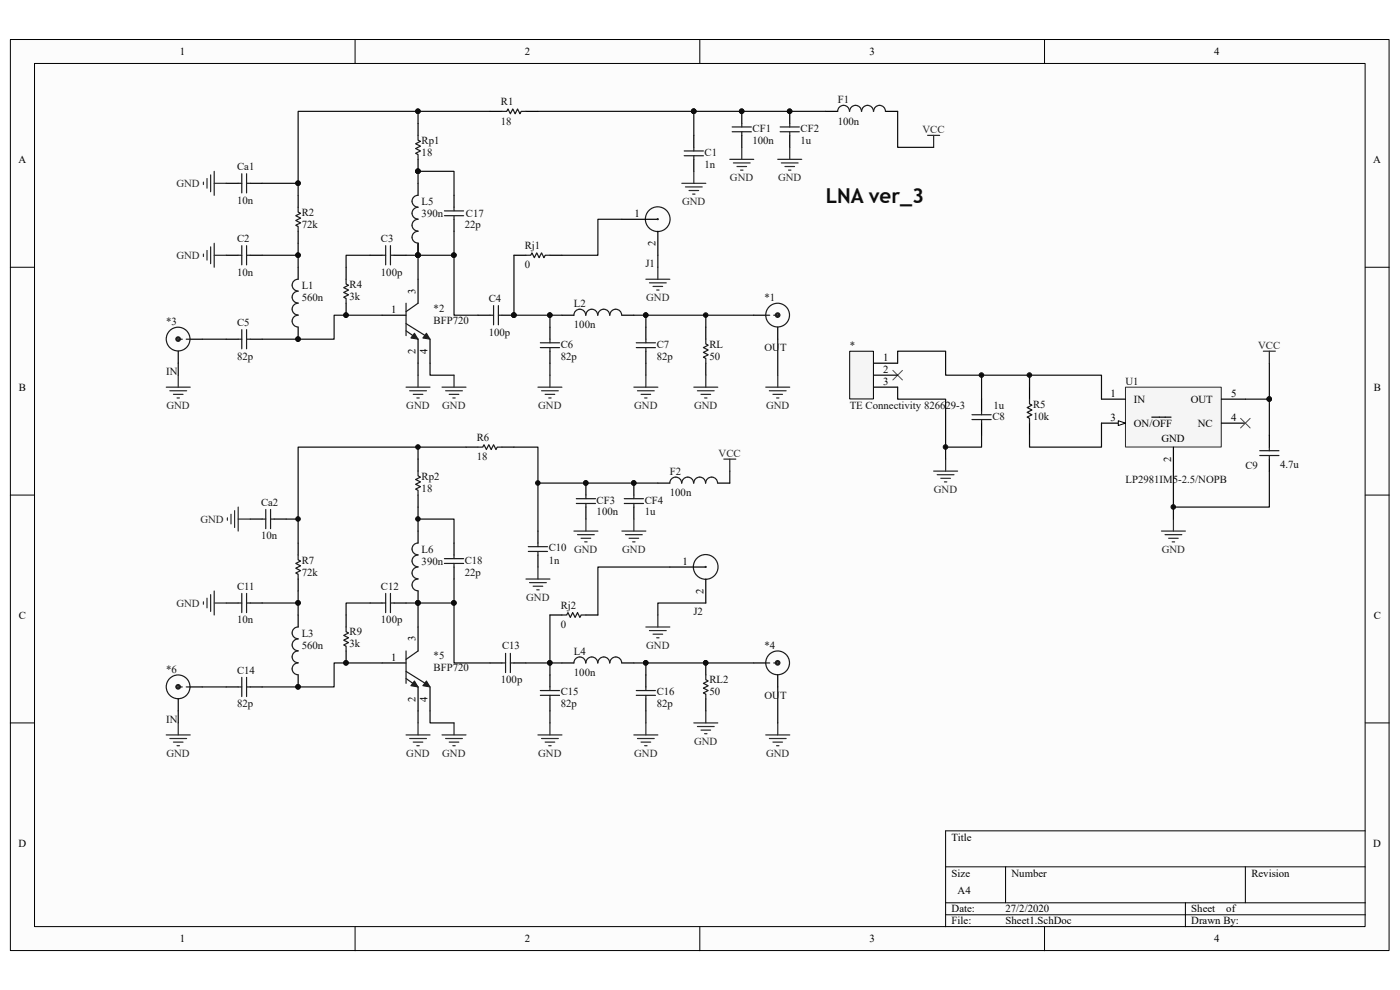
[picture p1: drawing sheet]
<svg xmlns="http://www.w3.org/2000/svg" width="297mm" height="210mm" viewBox="0 0 297 210" stroke-linecap="round" stroke-linejoin="round" font-family="sans-serif">
<path d="M2.2 8.4h292.5v193.2h-292.5z" fill="#fcfcfc"/>
<path d="M2.2 8.4h292.5v193.2h-292.5z" fill="none" stroke="#000" stroke-width=".21"/>
<path d="M7.4 13.5h282.2v183.1h-282.2z" fill="#fcfcfc"/>
<g fill="none" stroke="#000" stroke-width=".21">
<path d="M7.3 13.5h282.3v183.1h-282.3zM75.3 8.4v5.1M148.5 8.4v5.1M221.6 8.4v5.1M2.2 56.7h5.1M289.6 56.7h5.1M2.2 105h5.1M289.6 105h5.1M2.2 153.3h5.1M289.6 153.3h5.1M289.6 176.2h-89v20.4M75.3 196.6v5.1"/>
<path d="M148.5 196.6v5.1M200.6 183.9h89M200.6 191.5h89M200.6 194h89M213.3 183.9v7.6M221.6 196.6v5.1M251.5 191.5v5.1M264.2 183.9v7.6"/>
</g>
<g fill="none" stroke="#000" stroke-width=".25">
<path d="M147.2 28.7v2.6M147.2 33.8v2.5M48 54.1h2.5M53.1 54.1h2.5M63.2 41.4v2.6M63.2 49.1v2.5M63.2 56.7v2.5M73.4 56.7v2.5M78.5 54.1h2.6M83.6 54.1h2.5M88.7 59.2v5.1M48 72h2.5"/>
<path d="M53.1 72h2.5M63.2 69.4v2.6M73.4 64.3v2.6M81.1 66.9h5M88.7 72v5M91.2 72v5M101.4 66.9h2.5M106.5 66.9h2.5M116.7 69.4v2.6M116.7 74.5v2.5M119.2 66.9h2.6M131.9 66.9h2.6"/>
</g>
<g fill="none" stroke="#1c1c1c" stroke-width=".25">
<path d="M145.2 32h4M145.2 33h4M147.2 31.3v.7M147.2 33v.8M50.5 54.1h.8M51.3 52.1v4.1M52.3 52.1v4.1M52.3 54.1h.8M63.2 44v1l.6 .2-1.1 .6 1.1 .5-1.1 .5 1.1 .5-1.1 .5 .5 .2v1.1M63.2 59.2a1.25 1.25 0 0 0-1.2 1.3 1.25 1.25 0 0 0 1.2 1.2M73.4 59.2v1.1l.5 .2-1 .5 1 .5-1 .5 1 .5-1 .6 .5 .2v1M81.1 54.1h.7"/>
<path d="M81.8 52.1v4.1M82.8 54.1h.8M82.8 52.1v4.1M50.5 72h.8M51.3 69.9v4.1M52.3 69.9v4.1M52.3 72h.8M63.2 66.9a1.25 1.25 0 0 0-1.2 1.2 1.25 1.25 0 0 0 1.2 1.3M63.2 64.3a1.25 1.25 0 0 0-1.2 1.3 1.25 1.25 0 0 0 1.2 1.2M63.2 61.8a1.25 1.25 0 0 0-1.2 1.2 1.25 1.25 0 0 0 1.2 1.3M86.1 68.6l4.1 2.6M86.1 70.2l2.6 1.8"/>
<path d="M86.1 64.3v6.9M88.7 64.3l-2.6 1.8M103.9 66.9h.8M104.7 64.8v4.1M105.7 64.8v4.1M105.7 66.9h.8M114.6 72.7h4.1M114.6 73.7h4.1M116.7 72v.7M116.7 73.7v.8M124.2 66.9a1.25 1.25 0 0 0-1.2-1.3 1.25 1.25 0 0 0-1.2 1.3M126.8 66.9a1.25 1.25 0 0 0-1.3-1.3 1.25 1.25 0 0 0-1.2 1.3"/>
<path d="M129.3 66.9a1.25 1.25 0 0 0-1.2-1.3 1.25 1.25 0 0 0-1.3 1.3M131.9 66.9a1.25 1.25 0 0 0-1.3-1.3 1.25 1.25 0 0 0-1.2 1.3"/>
</g>
<g fill="#1c1c1c" stroke="#1c1c1c" stroke-width=".21">
<path d="M90.5 70.7l.7 1.3-1.5-.3z"/>
<path d="M87.9 70.7l.8 1.3-1.5-.3z"/>
</g>
<g fill="#0e0e0e" stroke="#0e0e0e" stroke-width=".21">
<circle cx="73.4" cy="66.8" r=".48"/>
<circle cx="109" cy="66.8" r=".48"/>
<circle cx="63.2" cy="71.9" r=".48"/>
</g>
<g fill="none" stroke="#262626" stroke-width=".25">
<path d="M144.6 38.9h5.1M145.4 39.7h3.6M147.2 36.3v2.6M43.2 53.9v.5M43.9 53.1v2.1M44.7 52.4v3.5M45.4 51.6v5.1M45.4 54.1h2.6M146.2 40.4h2M146.9 41.2h.5M88.7 79.6v2.5M96.3 79.6v2.5"/>
<path d="M86.1 82.1h5.1M86.9 82.9h3.6M87.7 83.7h2M88.4 84.4h.5M93.8 82.1h5.1M94.5 82.9h3.6M95.3 83.7h2M96.1 84.4h.5M198.1 99.9h5M200.6 97.4v2.5M198.8 100.7h3.6M199.6 101.5h2"/>
<path d="M200.4 102.2h.5"/>
</g>
<path d="M88.7 77v2.6M91.2 77v2.6h5.1" fill="none" stroke="#0e0e0e" stroke-width=".25"/>
<path d="M238.8 82.2h20.3v12.6h-20.3z" fill="#f5f5f5"/>
<path d="M238.8 82.1h20.3v12.7h-20.3z" fill="none" stroke="#262626" stroke-width=".21"/>
<path d="M233.7 84.7h5.1M233.7 89.8h5.1M248.9 94.8v5.1M259.1 84.7h5.1M259.1 89.8h5.1" fill="none" stroke="#000" stroke-width=".25"/>
<path d="M237.2 89.2l1.6 .6-1.6 .5z" fill="#fcfcfc" stroke="#000" stroke-width=".21"/>
<g fill="none" stroke="#000" stroke-width=".25">
<path d="M48 38.9h2.5M53.1 38.9h2.5M88.7 26.2v2.5M88.7 33.8v2.5M88.7 38.9v2.5M103.9 23.6h2.6M111.6 23.6h2.5M157.4 23.6v2.6M157.4 28.7v2.6M167.5 23.6v2.6M167.5 28.7v2.6M175.2 23.6h2.5"/>
<path d="M187.9 23.6h2.5M88.7 51.6v2.5M96.3 41.4v2.6M96.3 46.5v2.6M109 54.1h2.6M116.7 54.1h2.5M131.9 46.5h7.7M139.6 49.1v5M37.8 74.5v2.5M40.4 72h2.5M137 69.4v2.6M137 74.5v2.5"/>
<path d="M149.7 69.4v2.6M149.7 77v2.6M159.9 66.9h2.5M165 69.4v2.6M185.3 77h5.1M185.3 79.6h5.1M88.7 97.4v2.5M98.9 94.8h2.5M106.5 94.8h2.5M185.3 82.1h5.1M208.2 84.7v2.5M208.2 89.8v2.5"/>
<path d="M218.4 82.1v2.6M218.4 89.8v2.5M244.4 88.5h4M269.3 92.3v2.5M269.3 97.4v2.5M53.1 110.1h2.5M58.2 110.1h2.5M63.2 115.2v2.5M88.7 105v2.6M88.7 112.7v2.5M96.3 115.2v2.5M114.1 112.7v2.5"/>
<path d="M114.1 117.7v2.6M124.3 102.5v2.5M124.3 107.6v2.5M134.5 102.5v2.5M134.5 107.6v2.5M139.6 102.5h2.5M152.3 102.5h2.5M48 127.9h2.5M53.1 127.9h2.5M63.2 122.8v2.6M63.2 130.5v2.5M73.4 130.5v2.5"/>
<path d="M73.4 138.1v2.5M78.5 127.9h2.6M83.6 127.9h2.5M88.7 125.4v2.5M88.7 133v5.1M96.3 120.3v2.5M116.7 130.5h2.5M124.3 130.5h2.5M142.1 120.3h7.6M149.7 122.8v5.1M37.8 148.3v2.5M40.4 145.7h2.5"/>
<path d="M48 145.7h2.5M53.1 145.7h2.5M63.2 143.2v2.5M81.1 140.6h5M88.7 145.7v5.1M91.2 145.7v5.1M103.9 140.6h2.6M109 140.6h2.6M116.7 143.2v2.5M116.7 148.3v2.5M119.2 140.6h2.6M131.9 140.6h2.6"/>
<path d="M137 143.2v2.5M137 148.3v2.5M149.7 140.6v2.6M149.7 148.3v2.5M159.9 140.6h2.5M165 143.2v2.5"/>
</g>
<g fill="none" stroke="#1c1c1c" stroke-width=".25">
<path d="M50.5 38.9h.8M51.3 36.9v4M52.3 36.9v4M52.3 38.9h.8M88.7 28.7v1l.5 .3-1 .5 1 .5-1 .5 1 .5-1 .5 .5 .3v1M106.5 23.6h1l.3-.5 .5 1 .5-1 .5 1 .5-1 .5 1 .3-.5h1M155.3 26.9h4.1M155.3 27.9h4.1M157.4 26.2v.7M157.4 27.9v.8M165.5 26.9h4.1M165.5 27.9h4.1"/>
<path d="M167.5 26.2v.7M167.5 27.9v.8M180.2 23.6a1.25 1.25 0 0 0-1.2-1.2 1.25 1.25 0 0 0-1.3 1.2M182.7 23.6a1.25 1.25 0 0 0-1.2-1.2 1.25 1.25 0 0 0-1.2 1.2M185.3 23.6a1.25 1.25 0 0 0-1.3-1.2 1.25 1.25 0 0 0-1.2 1.2M187.8 23.6a1.25 1.25 0 0 0-1.2-1.2 1.25 1.25 0 0 0-1.3 1.2M88.7 49.1a1.25 1.25 0 0 0-1.3 1.2 1.25 1.25 0 0 0 1.3 1.3M88.7 46.5a1.25 1.25 0 0 0-1.3 1.3 1.25 1.25 0 0 0 1.3 1.2M88.7 44a1.25 1.25 0 0 0-1.3 1.2 1.25 1.25 0 0 0 1.3 1.3M88.7 41.4a1.25 1.25 0 0 0-1.3 1.3 1.25 1.25 0 0 0 1.3 1.2M94.3 44.7h4.1M94.3 45.8h4.1"/>
<path d="M96.3 44v.7M96.3 45.8v.7M111.6 54.1h1l.3-.5 .5 1.1 .5-1.1 .5 1.1 .5-1.1 .5 1.1 .2-.6h1.1M135 72.7h4M135 73.7h4M137 72v.7M137 73.7v.8M149.7 72v1l.5 .2-1 .5 1 .5-1 .5 1 .6-1 .5 .5 .2v1M88.7 99.9v1l.5 .3-1 .5 1 .5-1 .5 1 .5-1 .5 .5 .3v1M101.4 94.8h1l.3-.5 .5 1.1 .5-1.1 .5 1.1 .5-1.1 .5 1.1 .3-.6h1M206.2 88h4.1M206.2 89h4.1"/>
<path d="M208.2 87.2v.8M208.2 89v.8M218.4 84.7v1l.5 .2-1 .6 1 .5-1 .5 1 .5-1 .5 .5 .2v1.1M267.2 95.6h4.1M267.2 96.6h4.1M269.3 94.8v.8M269.3 96.6v.8M55.6 110.1h.8M56.4 108.1v4M57.4 108.1v4M57.4 110.1h.8M63.2 117.7v1.1l.6 .2-1.1 .5 1.1 .5-1.1 .5 1.1 .5-1.1 .6 .5 .2v1"/>
<path d="M88.7 117.7a1.25 1.25 0 0 0-1.3 1.3 1.25 1.25 0 0 0 1.3 1.2M88.7 115.2a1.25 1.25 0 0 0-1.3 1.2 1.25 1.25 0 0 0 1.3 1.3M94.3 118.5h4.1M94.3 119.5h4.1M96.3 117.7v.8M96.3 119.5v.8M112.1 116h4.1M112.1 117h4.1M114.1 115.2v.8M114.1 117v.7M122.3 105.8h4M122.3 106.8h4"/>
<path d="M124.3 105v.8M124.3 106.8v.8M132.4 105.8h4.1M132.4 106.8h4.1M134.5 105v.8M134.5 106.8v.8M144.6 102.5a1.25 1.25 0 0 0-1.3-1.3 1.25 1.25 0 0 0-1.2 1.3M147.1 102.5a1.25 1.25 0 0 0-1.2-1.3 1.25 1.25 0 0 0-1.3 1.3M149.7 102.5a1.25 1.25 0 0 0-1.3-1.3 1.25 1.25 0 0 0-1.2 1.3M152.2 102.5a1.26 1.26 0 0 0-1.2-1.3 1.26 1.26 0 0 0-1.3 1.3M50.5 127.9h.8M51.3 125.9v4"/>
<path d="M52.3 125.9v4M52.3 127.9h.8M63.2 138.1a1.25 1.25 0 0 0-1.2 1.2 1.25 1.25 0 0 0 1.2 1.3M63.2 135.5a1.25 1.25 0 0 0-1.2 1.3 1.25 1.25 0 0 0 1.2 1.2M63.2 133a1.25 1.25 0 0 0-1.2 1.2 1.25 1.25 0 0 0 1.2 1.3M73.4 133v1l.5 .3-1 .5 1 .5-1 .5 1 .5-1 .5 .5 .3v1M81.1 127.9h.7M81.8 125.9v4M82.8 127.9h.8M82.8 125.9v4M86.1 138.1v6.9M88.7 122.8a1.25 1.25 0 0 0-1.3 1.3 1.25 1.25 0 0 0 1.3 1.2"/>
<path d="M88.7 120.3a1.25 1.25 0 0 0-1.3 1.2 1.25 1.25 0 0 0 1.3 1.3M88.7 138.1l-2.6 1.8M107.3 138.6v4.1M108.3 138.6v4.1M119.2 130.5h1l.3-.6 .5 1.1 .5-1.1 .5 1.1 .5-1.1 .5 1.1 .3-.5h1M149.6 120.2l.2 .1zM50.5 145.7h.8M51.3 143.7v4.1M52.3 143.7v4.1M52.3 145.7h.8M63.2 140.6a1.25 1.25 0 0 0-1.2 1.3 1.25 1.25 0 0 0 1.2 1.2M86.1 142.4l4.1 2.6"/>
<path d="M86.1 143.9l2.6 1.8M106.5 140.6h.8M108.3 140.6h.7M114.6 146.5h4.1M114.6 147.5h4.1M116.7 145.7v.8M116.7 147.5v.8M124.2 140.6a1.25 1.25 0 0 0-1.2-1.2 1.25 1.25 0 0 0-1.2 1.2M126.8 140.6a1.25 1.25 0 0 0-1.3-1.2 1.25 1.25 0 0 0-1.2 1.2M129.3 140.6a1.25 1.25 0 0 0-1.2-1.2 1.25 1.25 0 0 0-1.3 1.2M131.9 140.6a1.25 1.25 0 0 0-1.3-1.2 1.25 1.25 0 0 0-1.2 1.2M135 146.5h4"/>
<path d="M135 147.5h4M137 145.7v.8M137 147.5v.8M149.7 143.2v1l.5 .2-1 .6 1 .5-1 .5 1 .5-1 .5 .5 .2v1.1"/>
<circle cx="139.5" cy="46.5" r="2.62"/>
<circle cx="139.5" cy="46.5" r=".1"/>
<circle cx="37.8" cy="71.9" r="2.52"/>
<circle cx="165" cy="66.8" r="2.52"/>
<circle cx="149.7" cy="120.3" r="2.62"/>
<circle cx="37.8" cy="145.7" r="2.52"/>
<circle cx="165" cy="140.6" r="2.52"/>
</g>
<g fill="none" stroke="#0e0e0e" stroke-width=".25">
<path d="M55.6 38.9h7.6v2.5M88.7 23.6h-25.5v15.3M88.7 38.9v-2.6h7.6v5.1M103.9 23.6h-15.2v2.6M114.1 23.6h61.1M147.2 23.6v5.1M190.4 23.6v7.7h7.7M55.6 54.1h7.6v2.6M63.2 51.6v2.5M78.5 54.1h-5.1v2.6M88.7 51.6v2.5h-2.6M88.7 59.2v-5.1h7.6v12.8h5.1"/>
<path d="M96.3 49.1v5M109 54.1v12.8h7.7v2.5M131.9 46.5h-5.1v7.6h-7.6M139.6 54.1v2.6M37.8 77v2.6M42.9 72h5.1M81.1 66.9h-10.2v5.1h-15.3M116.7 77v2.6M116.7 66.9h2.5M134.5 66.9h2.5v2.5M137 77v2.6M137 66.9h22.9"/>
<path d="M149.7 66.9v2.5M165 72v7.6M208.2 79.6v5.1M218.4 79.6v2.5M269.3 77v7.7h-5.1M88.7 94.8v2.6M98.9 94.8h-35.7v20.4M109 94.8h5.1v17.9M154.8 99.9v2.6M208.2 92.3v2.5h-7.6M233.7 89.8v5h-15.3v-2.5M248.9 99.9v10.2"/>
<path d="M269.3 99.9v7.7h-20.4M269.3 84.7v7.6M60.7 110.1h2.5M88.7 110.1h7.6v5.1M88.7 107.6v5.1M114.1 102.5h25.5M55.6 127.9h7.6v2.6M63.2 125.4v2.5M78.5 127.9h-5.1v2.6M86.1 127.9h10.2v12.7h7.6M88.7 127.9v5.1M96.3 122.8v5.1"/>
<path d="M116.7 130.5v12.7M142.1 120.3h-15.3v10.2M149.7 127.9h-10.1v2.6M37.8 150.8v2.5M42.9 145.7h5.1M81.1 140.6h-10.2v5.1h-15.3M88.7 150.8v2.5M91.2 150.8v2.5h5.1M111.6 140.6h7.6M116.7 150.8v2.5M134.5 140.6h2.5v2.6M137 150.8v2.5"/>
<path d="M137 140.6h22.9M165 145.7v7.6"/>
</g>
<g fill="none" stroke="#262626" stroke-width=".25">
<path d="M43.2 38.6v.5M43.9 37.9v2M44.7 37.1v3.6M45.4 36.3v5.1M45.4 38.9h2.6M154.8 33.8h5.1M155.6 34.6h3.5M156.3 35.3h2.1M157.1 36.1h.5M157.4 31.3v2.5M165 33.8h5.1M165.8 34.6h3.5"/>
<path d="M166.5 35.3h2.1M167.3 36.1h.5M167.5 31.3v2.5M196.8 28.7h2.5M198.1 28.7v2.6M137 59.2h5.1M137.8 60h3.5M139.6 56.7v2.5M37.8 79.6v2.5M116.7 79.6v2.5M137 79.6v2.5M138.5 60.8h2.1"/>
<path d="M139.3 61.5h.5M149.7 79.6v2.5M165 79.6v2.5M268 74.5h2.6M269.3 74.5v2.5M35.3 82.1h5.1M36 82.9h3.6M36.8 83.7h2M37.6 84.4h.5M114.1 82.1h5.1M114.9 82.9h3.5M115.6 83.7h2.1"/>
<path d="M116.4 84.4h.5M134.5 82.1h5.1M135.2 82.9h3.6M136 83.7h2M136.8 84.4h.5M147.2 82.1h5.1M148 82.9h3.5M148.7 83.7h2M149.5 84.4h.5M153.5 97.4h2.6M154.8 97.4v2.5M162.4 82.1h5.1"/>
<path d="M163.2 82.9h3.6M164 83.7h2M164.7 84.4h.5M48.2 109.9v.5M49 109.1v2M49.8 108.3v3.6M50.5 107.6v5.1M50.5 110.1h2.6M121.8 112.7h5M122.5 113.4h3.6M123.3 114.2h2M124 114.9h.5"/>
<path d="M124.3 110.1v2.6M131.9 112.7h5.1M132.7 113.4h3.5M133.5 114.2h2M134.2 114.9h.5M134.5 110.1v2.6M246.4 112.7h5.1M247.2 113.4h3.5M247.9 114.2h2M248.7 114.9h.5M248.9 110.1v2.6M43.2 127.7v.5"/>
<path d="M43.9 126.9v2M44.7 126.1v3.6M45.4 125.4v5.1M45.4 127.9h2.6M111.6 122.8h5.1M112.3 123.6h3.6M113.1 124.4h2M113.9 125.1h.5M114.1 120.3v2.5M137 133h5.1M137.8 133.8h3.5M138.5 134.5h2.1"/>
<path d="M139.3 135.3h.5M139.6 130.5v2.5M35.3 155.9h5.1M36 156.7h3.6M36.8 157.4h2M37.6 158.2h.5M37.8 153.3v2.6M86.1 155.9h5.1M86.9 156.7h3.6M87.7 157.4h2M88.4 158.2h.5M88.7 153.3v2.6"/>
<path d="M93.8 155.9h5.1M94.5 156.7h3.6M95.3 157.4h2M96.1 158.2h.5M96.3 153.3v2.6M114.1 155.9h5.1M114.9 156.7h3.5M115.6 157.4h2.1M116.4 158.2h.5M116.7 153.3v2.6M134.5 155.9h5.1M135.2 156.7h3.6"/>
<path d="M136 157.4h2M136.8 158.2h.5M137 153.3v2.6M147.2 153.3h5.1M148 154.1h3.5M148.7 154.9h2M149.5 155.6h.5M149.7 150.8v2.5M162.4 155.9h5.1M163.2 156.7h3.6M164 157.4h2M164.7 158.2h.5"/>
<path d="M165 153.3v2.6"/>
</g>
<path d="M189.4 78.6l2 2M191.4 78.6l-2 2M263.2 88.7l2 2.1M265.2 88.7l-2 2.1" fill="none" stroke="#4c4c4c" stroke-width=".21"/>
<g fill="#0e0e0e" stroke="#0e0e0e" stroke-width=".21">
<circle cx="269.3" cy="84.6" r=".48"/>
<circle cx="218.4" cy="79.6" r=".48"/>
<circle cx="208.2" cy="79.6" r=".48"/>
<circle cx="200.6" cy="94.8" r=".48"/>
<circle cx="248.9" cy="107.5" r=".48"/>
<circle cx="63.2" cy="54.1" r=".48"/>
<circle cx="147.2" cy="23.6" r=".48"/>
<circle cx="73.4" cy="140.6" r=".48"/>
<circle cx="63.2" cy="145.7" r=".48"/>
<circle cx="63.2" cy="127.9" r=".48"/>
<circle cx="116.6" cy="140.6" r=".48"/>
<circle cx="88.7" cy="54.1" r=".48"/>
<circle cx="96.3" cy="54.1" r=".49"/>
<circle cx="116.6" cy="66.8" r=".48"/>
<circle cx="137" cy="66.8" r=".48"/>
<circle cx="88.7" cy="127.9" r=".48"/>
<circle cx="96.3" cy="127.9" r=".49"/>
<circle cx="137" cy="140.6" r=".48"/>
<circle cx="63.2" cy="38.9" r=".48"/>
<circle cx="88.7" cy="23.6" r=".48"/>
<circle cx="88.7" cy="36.3" r=".48"/>
<circle cx="109" cy="66.8" r=".48"/>
<circle cx="149.7" cy="66.8" r=".48"/>
<circle cx="149.7" cy="140.6" r=".48"/>
<circle cx="63.2" cy="110.1" r=".48"/>
<circle cx="88.7" cy="110.1" r=".48"/>
<circle cx="88.7" cy="94.8" r=".48"/>
<circle cx="157.3" cy="23.6" r=".48"/>
<circle cx="167.5" cy="23.6" r=".48"/>
<circle cx="114.1" cy="102.5" r=".48"/>
<circle cx="124.3" cy="102.5" r=".48"/>
<circle cx="134.4" cy="102.5" r=".48"/>
</g>
<g fill="none" stroke="#1c1c1c" stroke-width=".76">
<circle cx="37.8" cy="71.9" r=".23"/>
<circle cx="165" cy="66.8" r=".23"/>
<circle cx="37.8" cy="145.7" r=".23"/>
<circle cx="165" cy="140.6" r=".23"/>
</g>
<path d="M40.4 72h-2.6M162.4 66.9h2.6M40.4 145.7h-2.6M162.4 140.6h2.6" fill="none" stroke="#1c1c1c" stroke-width=".25" stroke-dasharray=".8 .8"/>
<g fill="#1c1c1c" stroke="#1c1c1c" stroke-width=".21">
<path d="M90.5 144.4l.7 1.3-1.5-.2z"/>
<path d="M87.9 144.4l.8 1.3-1.5-.2z"/>
</g>
<path d="M180.3 74.5h5v10.1h-5z" fill="#f5f5f5"/>
<path d="M180.3 74.5h5v10.1h-5z" fill="none" stroke="#000" stroke-width=".21"/>
<path d="M190.4 77v-2.5h10.2v5.1h33.1v5.1M190.4 82.1v2.6h10.2v12.7" fill="none" stroke="#0e0e0e" stroke-width=".25"/>
<text font-size="4.4" fill="#0e0e0e" x="175.2" y="43">LNA ver_3</text>
<g font-size="2.3">
<text x="38.2" y="11.7">1</text>
<text x="111.3" y="11.7">2</text>
<text x="184.4" y="11.7">3</text>
<text x="257.6" y="11.7">4</text>
<text x="3.9" y="34.6">A</text>
<text x="291.3" y="34.6">A</text>
<text x="134.6" y="46">1</text>
<text x="139.1" y="52.2" transform="rotate(-90 139.1 52.2)">2</text>
<text x="88.2" y="62.3" transform="rotate(-90 88.2 62.3)">3</text>
<text x="83" y="66.4">1</text>
<text x="88.2" y="75.1" transform="rotate(-90 88.2 75.1)">2</text>
<text x="90.7" y="75.1" transform="rotate(-90 90.7 75.1)">4</text>
<text x="187.4" y="76.5">1</text>
<text x="4" y="82.9">B</text>
<text x="187.4" y="79.1">2</text>
<text x="187.4" y="81.6">3</text>
<text x="291.4" y="82.9">B</text>
<text x="235.6" y="84.2">1</text>
<text x="235.6" y="89.3">3</text>
<text x="240.5" y="85.4">IN</text>
<text x="252.6" y="85.4">OUT</text>
<text x="261.1" y="84.2">5</text>
<text x="261.1" y="89.3">4</text>
<text x="240.5" y="90.6">ON/OFF</text>
<text x="246.4" y="93.9">GND</text>
<text x="254.1" y="90.6">NC</text>
<text x="248.5" y="98" transform="rotate(-90 248.5 98)">2</text>
<text x="144.8" y="119.8">1</text>
<text x="4" y="131.2">C</text>
<text x="149.2" y="126" transform="rotate(-90 149.2 126)">2</text>
<text x="291.4" y="131.2">C</text>
<text x="88.2" y="136.1" transform="rotate(-90 88.2 136.1)">3</text>
<text x="83" y="140.1">1</text>
<text x="88.2" y="148.9" transform="rotate(-90 88.2 148.9)">2</text>
<text x="90.7" y="148.9" transform="rotate(-90 90.7 148.9)">4</text>
<text x="3.9" y="179.6">D</text>
<text x="201.9" y="178.3">Title</text>
<text x="291.3" y="179.6">D</text>
<text x="201.9" y="185.9">Size</text>
<text x="214.6" y="185.9">Number</text>
<text x="265.5" y="185.9">Revision</text>
<text x="203.2" y="189.7">A4</text>
<text x="201.9" y="193.5">Date:</text>
<text x="201.9" y="196.1">File:</text>
<text x="213.3" y="193.5">27/2/2020</text>
<text x="213.3" y="196.1">Sheet1.SchDoc</text>
<text x="252.7" y="193.5">Sheet</text>
<text x="252.7" y="196.1">Drawn By:</text>
<text x="260.2" y="193.5">of</text>
<text x="38.2" y="199.9">1</text>
<text x="111.3" y="199.9">2</text>
<text x="184.4" y="199.9">3</text>
<text x="257.6" y="199.9">4</text>
</g>
<g font-size="2.3" fill="#0e0e0e">
<text x="106.3" y="22.4">R1</text>
<text x="177.7" y="21.8">F1</text>
<text x="106.3" y="26.4">18</text>
<text x="159.6" y="27.9">CF1</text>
<text x="169.8" y="27.9">CF2</text>
<text x="177.7" y="26.4">100n</text>
<text x="89.4" y="30.5">Rp1</text>
<text x="89.4" y="33.1">18</text>
<text x="149.5" y="33.1">C1</text>
<text x="149.5" y="35.6">1n</text>
<text x="159.6" y="30.5">100n</text>
<text x="169.8" y="30.5">1u</text>
<text x="50.3" y="36.1">Ca1</text>
<text x="50.3" y="43.2">10n</text>
<text x="64" y="45.8">R2</text>
<text x="89.4" y="43.5">L5</text>
<text x="89.4" y="46">390n</text>
<text x="98.8" y="46">C17</text>
<text x="50.3" y="51.3">C2</text>
<text x="64" y="48.3">72k</text>
<text x="80.8" y="51.3">C3</text>
<text x="98.6" y="48.3">22p</text>
<text x="111.3" y="52.9">Rj1</text>
<text x="50.3" y="58.5">10n</text>
<text x="80.8" y="58.5">100p</text>
<text x="111.3" y="56.9">0</text>
<text x="136.9" y="56.7">J1</text>
<text x="64" y="61.3">L1</text>
<text x="64" y="63.8">560n</text>
<text x="74.2" y="61">R4</text>
<text x="74.2" y="63.6">3k</text>
<text x="103.7" y="64.1">C4</text>
<text x="121.7" y="65.1">L2</text>
<text x="162.2" y="63.8">*1</text>
<text x="35.3" y="68.9">*3</text>
<text x="50.3" y="69.2">C5</text>
<text x="92" y="66.1">*2</text>
<text x="92" y="68.7">BFP720</text>
<text x="103.7" y="71.2">100p</text>
<text x="121.7" y="69.7">100n</text>
<text x="50.3" y="76.3">82p</text>
<text x="119" y="73.7">C6</text>
<text x="119" y="76.3">82p</text>
<text x="139.3" y="73.7">C7</text>
<text x="139.3" y="76.3">82p</text>
<text x="150.5" y="73.7">RL</text>
<text x="150.5" y="76.3">50</text>
<text x="162.2" y="74.5">OUT</text>
<text x="180.3" y="74">*</text>
<text x="35.3" y="79.6">IN</text>
<text x="238.8" y="81.6">U1</text>
<text x="180.3" y="86.7">TE Connectivity 826629-3</text>
<text x="210.5" y="89">C8</text>
<text x="210.8" y="86.7">1u</text>
<text x="219.2" y="86.4">R5</text>
<text x="219.2" y="89">10k</text>
<text x="101.1" y="93.6">R6</text>
<text x="89.4" y="101.7">Rp2</text>
<text x="101.1" y="97.7">18</text>
<text x="142.1" y="100.7">F2</text>
<text x="264.2" y="99.4">C9</text>
<text x="271.6" y="99.2">4.7u</text>
<text x="55.4" y="107.3">Ca2</text>
<text x="89.4" y="104.3">18</text>
<text x="126.6" y="106.8">CF3</text>
<text x="136.8" y="106.8">CF4</text>
<text x="142.1" y="105.3">100n</text>
<text x="238.8" y="102.5">LP2981IM5-2.5/NOPB</text>
<text x="126.6" y="109.3">100n</text>
<text x="136.8" y="109.3">1u</text>
<text x="55.4" y="114.4">10n</text>
<text x="64" y="119.5">R7</text>
<text x="89.4" y="117.2">L6</text>
<text x="89.4" y="119.8">390n</text>
<text x="98.6" y="119.5">C18</text>
<text x="116.4" y="117">C10 GND</text>
<text x="116.4" y="119.5">1n</text>
<text x="50.3" y="125.1">C11</text>
<text x="64" y="122.1">72k</text>
<text x="80.8" y="125.1">C12</text>
<text x="98.6" y="122.1">22p</text>
<text x="119" y="129.2">Rj2</text>
<text x="147.1" y="130.5">J2</text>
<text x="50.3" y="132.2">10n</text>
<text x="64" y="135">L3</text>
<text x="64" y="137.6">560n</text>
<text x="74.2" y="134.8">R9</text>
<text x="74.2" y="137.3">3k</text>
<text x="80.8" y="132.2">100p</text>
<text x="106.5" y="137.6">C13</text>
<text x="119" y="133.3">0</text>
<text x="162.2" y="137.6">*4</text>
<text x="35.3" y="142.7">*6</text>
<text x="50.3" y="142.9">C14</text>
<text x="92" y="139.9">*5</text>
<text x="92" y="142.4">BFP720</text>
<text x="121.7" y="138.9">L4</text>
<text x="121.7" y="143.4">100n</text>
<text x="106.3" y="144.9">100p</text>
<text x="119" y="147.5">C15</text>
<text x="139.3" y="147.5">C16</text>
<text x="150.5" y="144.9">RL2</text>
<text x="150.5" y="147.5">50</text>
<text x="162.2" y="148.3">OUT</text>
<text x="35.3" y="153.4">IN</text>
<text x="50.3" y="150.1">82p</text>
<text x="119" y="150.1">82p</text>
<text x="139.3" y="150.1">82p</text>
</g>
<g font-size="2.3" fill="#262626">
<text x="195.7" y="28.2">VCC</text>
<text x="37.4" y="39.7">GND</text>
<text x="154.9" y="38.4">GND</text>
<text x="165.1" y="38.4">GND</text>
<text x="144.7" y="43.5">GND</text>
<text x="37.4" y="54.9">GND</text>
<text x="137.1" y="63.8">GND</text>
<text x="266.9" y="74">VCC</text>
<text x="35.3" y="86.7">GND</text>
<text x="86.2" y="86.7">GND</text>
<text x="93.8" y="86.7">GND</text>
<text x="114.2" y="86.7">GND</text>
<text x="134.5" y="86.7">GND</text>
<text x="147.2" y="86.7">GND</text>
<text x="162.5" y="86.7">GND</text>
<text x="152.4" y="96.9">VCC</text>
<text x="198.1" y="104.5">GND</text>
<text x="42.5" y="110.9">GND</text>
<text x="132" y="117.2">GND</text>
<text x="246.5" y="117.2">GND</text>
<text x="37.4" y="128.7">GND</text>
<text x="111.6" y="127.4">GND</text>
<text x="137.1" y="137.6">GND</text>
<text x="35.3" y="160.5">GND</text>
<text x="86.2" y="160.5">GND</text>
<text x="93.8" y="160.5">GND</text>
<text x="114.2" y="160.5">GND</text>
<text x="134.5" y="160.5">GND</text>
<text x="147.2" y="157.9">GND</text>
<text x="162.5" y="160.5">GND</text>
</g>
</svg>
